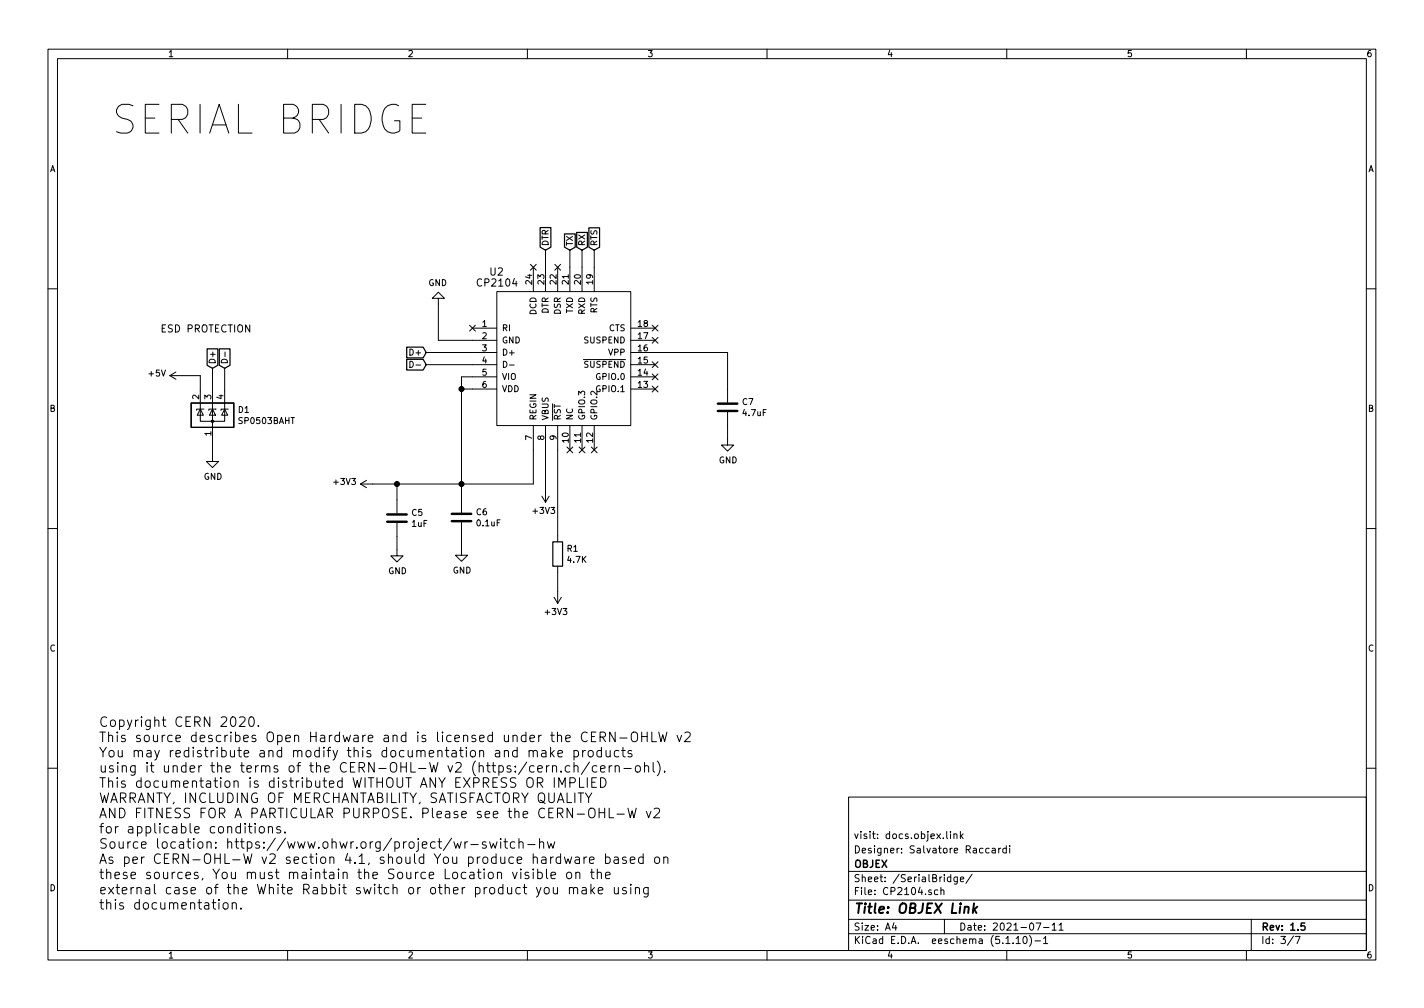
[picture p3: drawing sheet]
<svg xmlns="http://www.w3.org/2000/svg" width="297mm" height="210mm" viewBox="0 0 297 210" stroke-linecap="round" stroke-linejoin="round" font-family="sans-serif">
<g fill="none" stroke="#000" stroke-width=".21">
<path d="M10 10.3h277v189.9h-277zM12 12.2h273v186.1h-273zM60 10.3v1.9M110 10.3v1.9M160 10.3v1.9M210 10.3v1.9M260 10.3v1.9M110.6 55.1l1.3 1.3M111.3 55.7v5.1M111.9 55.1l-1.3 1.3M113.8 52.2v8.6M115.7 55.1l1.2 1.3"/>
<path d="M116.3 55.7v5.1M116.9 55.1l-1.2 1.3M118.9 52.2v8.6M121.4 52.2v8.6M124 52.2v8.6M10 60.2h2M35.4 78.4l1.3 .7M35.4 78.4h6.4v6.9M36.7 77.6l-1.3 .8M44.3 76.8v19.5h1.3l-1.3 1.2-1.2-1.2h1.2M46.3 75.1a.66 .66 0 0 1 .8-.1 .66 .66 0 0 1 .3 .7h-1.2zM46.9 76.8v8.5"/>
<path d="M46.9 73.4v1M85.5 75.4a.64 .64 0 0 1 .7 .6 .64 .64 0 0 1-.7 .6zM86.8 76.1h.9M88.9 73.5h14.7M88.9 76.1h14.7M91.4 62.2h1.3l-1.3-1.2-1.2 1.2h1.2v8.8h12.2M97.9 67.8l1.3 1.3M98.6 68.4h5M99.2 67.8l-1.3 1.3M103.6 60.8h28v28h-28zM103.6 78.6h-7.3v28.3M105 75.4a.64 .64 0 0 1 .7 .6 .64 .64 0 0 1-.7 .6z"/>
<path d="M106.3 76.1h1M131.6 68.4h5.1M131.6 71h5.1M131.6 73.5h20.2v10.4M131.6 76.1h5.1M131.6 78.6h5.1M136 67.8l1.3 1.3M136 70.4l1.3 1.2M136 75.5l1.3 1.2M136 78l1.3 1.2M137.3 67.8l-1.3 1.3M137.3 70.4l-1.3 1.2"/>
<path d="M137.3 75.5l-1.3 1.2M137.3 78l-1.3 1.2M285 60.2h2M41.8 85.3v2.6h5.1v-2.6M41.8 85.3l.6 1.3h-1.3zM42.5 85.3h-1.5v.3M44.3 85.3l.7 1.3h-1.3zM45.1 85.3h-1.5v.3M46.9 85.3l.6 1.3h-1.3zM47.6 85.3h-1.5v.3M96.3 81.1h7.3M111.3 88.8v12.2h-36.1"/>
<path d="M113.8 88.8v16M116.3 88.8v24.2M118.3 93.2l1.2 1.3M118.9 88.8v5M119.5 93.2l-1.2 1.3M120.8 93.2l1.2 1.3M121.4 88.8v5M122 93.2l-1.2 1.3M123.3 93.2l1.3 1.3M124 88.8v5M124.6 93.2l-1.3 1.3M131.6 81.1h5.1"/>
<path d="M136 80.5l1.3 1.3M137.3 80.5l-1.3 1.3M151.8 86v6.8h1.2l-1.2 1.3-1.3-1.3h1.3M10 110.3h2M75.2 101l1.3 .7M76.5 100.2l-1.3 .8M82.8 109.1v6.8h1.3l-1.3 1.3-1.3-1.3h1.3M82.8 101v6.1M96.3 109v6.8h1.2l-1.2 1.3-1.3-1.3h1.3M113 103.5l.8 1.3M114.6 103.5l-.8 1.3M116.3 118.1v7.8"/>
<path d="M285 110.3h2M115.6 124.6l.7 1.3M117.1 124.6l-.8 1.3M50 149.7l.7-.2 .3 .2 .1 .4-.1 .3-1.1 1.1h1.2M52.1 149.7l.2-.2a1.07 1.07 0 0 1 .5 1.8 .48 .48 0 0 1-.5 .2 .48 .48 0 0 1-.3-.4l-.1-.8zM53.9 151.3v.2M110.4 156.7a.49 .49 0 0 1 .8 .1v1.1M110.4 156.5v1.4M111.2 156.8l.1-.2a.48 .48 0 0 1 .8 .2v1.1M113 156.6h.8l.1 1.3M113.9 157l-.7 .1a.39 .39 0 0 0-.3 .4 .39 .39 0 0 0 .3 .4l.7-.1M114 159.7v1.4"/>
<path d="M114.6 159.7l-.4 .1-.2 .3M114.9 155.9v2M115 157.1l.6 .8M115.2 159.9a.49 .49 0 0 1 .9 .1v1.1M115.2 159.7v1.4M115.6 156.5l-.7 .8M116.4 157.2l.9-.2-.1-.4-.5-.1-.3 .3 .1 1h.7M118.9 159.8l-.6-.1-.4 .4v.6l.2 .3h.8M119.7 156.6l.6-.1 .4 .4v.6l-.2 .3h-.8M119.7 159.9a.47 .47 0 0 1 .9 .1v1.1M119.7 156.5v2M119.7 159v2.1"/>
<path d="M121.5 156.5v1.4M122.1 156.5l-.4 .1-.2 .3M122.8 156.7a.55 .55 0 0 1 .5-.2 .55 .55 0 0 1 .4 .4l-.1 .8a.55 .55 0 0 1-.5 .2 .55 .55 0 0 1-.4-.4zM123 158.9l-1.7 2.6M123.4 153.6h.6M124.3 152.7h-.9v2h.9M124.5 159.8l-.6-.1-.4 .4v.6l.2 .3h.8M125.2 153.7h.7a.54 .54 0 0 0 .4-.5 .54 .54 0 0 0-.4-.5h-.7v2M125.5 156.6l-.6-.1-.4 .4v.6l.2 .3h.8M125.5 155.9v2M125.7 153.7l.6 1M126.4 156.5l.1 1.3a.53 .53 0 0 0 .8-.1"/>
<path d="M127.1 159.7v1.4M127.3 156.5v1.4M127.7 159.7l-.4 .1-.2 .3M128.3 152.7v2l-1.1-2v2M128.3 159.9a.52 .52 0 0 1 .8-.1l.1 1.3M128.3 159.7v1.4M129.1 156.6l-.6-.1-.4 .4v.6l.2 .3h.8M129.3 153.9h1.5M129.7 156.5h.7M129.9 155.9v1.7l.1 .2 .4 .1M131.8 153a.66 .66 0 0 1 .7-.3 .66 .66 0 0 1 .5 .7v.6a.66 .66 0 0 1-.3 .6 .66 .66 0 0 1-.7 0 1.58 1.58 0 0 1-.2-1.6zM131.8 156.6a.5 .5 0 0 0-.8 .2l.1 .3 .5 .1 .3 .3-.3 .4-.6-.1"/>
<path d="M132.6 159.9a.55 .55 0 0 1 .6-.2 .55 .55 0 0 1 .4 .4v.6a.54 .54 0 0 1-.5 .4 .54 .54 0 0 1-.6-.4zM133.9 153.6h1.1M133.9 152.7v2M134.4 159.9a.49 .49 0 0 1 .9 .1v1.1M134.4 159v2.1M135 152.7v2M136 152.7v2h.9M136.2 159v1.8l.4 .3M137.1 158.7a2.29 2.29 0 0 1 0 3.1M137.4 152.7l.5 2 .4-1.4 .3 1.4 .5-2M141.2 153.4l.5 1.3 .5-1.3M142.8 152.9l.3-.2h.5l.3 .2 .1 .4-.1 .3-1.2 1.1h1.3"/>
<path d="M10 160.2h2M51.8 172.4h.8M52.1 171.7v1.8l.1 .2 .4 .1M53.2 171.7v.2M53.2 172.4v1.4M54.3 172.5a.55 .55 0 0 1 .8 .3l-.1 .8a.55 .55 0 0 1-.5 .2 .55 .55 0 0 1-.4-.4v-.6zM56 172.6a.5 .5 0 0 1 .8 .1v1.1M56 172.4v1.4M58.5 172.5l-.5-.1-.3 .3 .1 .3 .7 .2v.5h-.8M59.4 173.6v.2M94.7 175.6l.4 1.3 .4-.9 .3 .9 .4-1.3M97 175.6v1.3"/>
<path d="M97.6 175.6l-.4 .1-.2 .3M98.2 176.2h1.5M101.4 175.7l-.5-.1-.3 .3 .1 .3 .7 .1v.5h-.8M102.1 175.6l.4 1.3 .4-.9 .4 .9 .4-1.3M104.4 174.9v.2M104.4 175.6v1.3M105.1 175.6h.8M105.4 174.9v1.7l.1 .2 .4 .1M107.4 175.7l-.6-.1-.3 .4v.5l.1 .3h.8M108.3 175.8a.52 .52 0 0 1 .7-.1l.1 1.2M108.3 174.9v2M110.1 176.2h1.5"/>
<path d="M112.2 160.4l.9-.2-.1-.4-.5-.1-.3 .3 .1 1h.7M112.5 175.8a.5 .5 0 0 1 .9 .1v1M112.5 174.9v2M114.2 175.6l.4 1.3 .3-.9 .4 .9 .4-1.3M115.6 162.2v2M116.6 164.2v-2l.6 1.4 .7-1.4v2M117 160.9v.2M117.7 178.8l.4 1.3 .4-1 .4 1 .4-1.3M118.9 163.3h.7a.54 .54 0 0 0 .4-.6 .54 .54 0 0 0-.4-.5h-.7v2M120 178.9h.8l.1 1.2M120.9 162.2v2h.9M120.9 179.2l-.7 .1a.39 .39 0 0 0-.3 .4 .39 .39 0 0 0 .3 .4l.7-.1"/>
<path d="M121.8 178.8v1.3M122.1 165.4l.7 1 .6-1M122.4 178.8l-.4 .1-.2 .2M122.5 162.2v2M122.8 166.4v1M123 179.4l.9-.2-.1-.3-.5-.1-.3 .2 .1 1h.7M123.4 163.2h.7M124.4 162.2h-1v2h1M125 168.6v2M125 169.5h1.1M125.3 160.4l.9-.2-.1-.4-.5-.1-.3 .3 .1 1h.7M125.3 162.2a1.01 1.01 0 0 1 1.1 1 1.01 1.01 0 0 1-1.1 1z"/>
<path d="M126.1 168.6v2M126.3 178.9l.6-.1 .4 .3v.6l-.2 .3h-.8M126.3 178.1v2M127.1 168.6v2h.9M128.1 178.9h.8l.1 1.2M128.7 169.8h1.5M129 179.2l-.7 .1a.39 .39 0 0 0-.3 .4 .39 .39 0 0 0 .3 .4l.7-.1M130.1 160.3h1.6M130.6 178.9a.48 .48 0 0 0-.8 .1l.1 .3 .5 .1 .3 .3-.3 .4-.6-.1M131 168.6l.5 2 .4-1.5 .3 1.5 .5-2M131.5 179.4l.9-.2-.1-.3-.5-.1-.3 .2 .1 1h.7M134.2 178.9l-.6-.1-.4 .3v.6l.2 .3h.8"/>
<path d="M134.2 178.1v2M134.8 169.2l.5 1.4 .5-1.4M136.4 168.8l.3-.2h.5l.3 .2 .1 .3-.1 .3-1.2 1.2h1.3M136.6 179a.55 .55 0 0 1 .6-.3 .55 .55 0 0 1 .4 .4v.6a.54 .54 0 0 1-.5 .4 .54 .54 0 0 1-.5-.4zM138.5 179a.49 .49 0 0 1 .8 0v1.1M138.5 178.8v1.3M138.6 160.9v.2M177 166.3h108v32h-108zM197.5 173.4v1.3l.2 .2M198.3 173.4v.2M198.3 173.9v1M199 174.1l.2-.2 .3 .1 .1 .9"/>
<path d="M199 173.9v1M200.3 173.4v1.5M200.5 174.4l.4 .5M200.9 173.9l-.6 .6M206.3 177l-.4-.1-.3 .3 .1 .6 .2 .1 .4-.1M207 177h.5l.1 .9M207.6 177.3l-.5 .1-.2 .2 .2 .3 .5-.1M208.3 176.9v1M208.8 176.9l-.5 .3M209.9 177l-.4-.1-.3 .3v.6l.3 .1 .4-.1M209.9 176.4v1.5M210.6 176.4v.2"/>
<path d="M210.6 176.9v1M285 160.2h2M45.7 188.3v1.3M46.6 188.5a.53 .53 0 0 1 .6-.2 .53 .53 0 0 1 .4 .4v.5a.54 .54 0 0 1-.5 .4 .54 .54 0 0 1-.6-.4zM48.4 188.5a.52 .52 0 0 1 .8-.1l.1 1.2M48.4 188.3v1.3M50.3 189.4v.2M60 198.3v1.9M106.9 181.9l.5 1.4 .5-1.4M108.6 181.9v1.4M110 198.3v1.9M110.3 182l-.5-.1-.3 .3 .1 .3 .7 .2v.5h-.8"/>
<path d="M111.2 181.9v1.4M111.9 185.1l.5 1.4M112.2 182l.6-.1 .3 .4v.6l-.2 .3h-.7M112.2 181.3v2M112.9 185.1l-.7 1.8-.3 .2M113.6 185.3a.53 .53 0 0 1 .5-.2 .53 .53 0 0 1 .5 .4v.6a.54 .54 0 0 1-.6 .4 .54 .54 0 0 1-.5-.4zM114 181.3v1.7l.3 .3M114.9 182.6l1-.2-.1-.4-.6-.1-.3 .3 .1 1h.8M115.4 185.1l.1 1.3a.52 .52 0 0 0 .8-.1M116.3 185.1v1.4M118.3 182.1a.55 .55 0 0 1 .5-.2 .55 .55 0 0 1 .5 .4l-.1 .8a.55 .55 0 0 1-.6 .2 .55 .55 0 0 1-.4-.4zM118.8 185.3a.52 .52 0 0 1 .7-.1l.1 1.3"/>
<path d="M118.8 185.1v1.4M119.6 185.4l.1-.2a.48 .48 0 0 1 .8 .2v1.1M120.1 182.1a.47 .47 0 0 1 .9 .1v1.1M120.1 181.9v1.4M121.4 185.2h.8l.1 1.3M122.3 185.6l-.7 .1a.39 .39 0 0 0-.3 .4 .39 .39 0 0 0 .3 .4l.7-.1M123.2 181.9h.7M123.3 184.4v2.1M123.4 181.3v1.7l.1 .2 .4 .1M123.4 185.7l.6 .8M124 185.1l-.7 .8M124.6 182.1a.5 .5 0 0 1 .9 .1v1.1"/>
<path d="M124.6 181.3v2M124.8 185.8l1-.2-.1-.4-.6-.1-.3 .3 .1 1h.8M126.3 182.6l1-.2-.1-.4-.6-.1-.3 .3 .1 1h.8M128.1 185.1l.1 1.3a.52 .52 0 0 0 .8-.1M129 185.1v1.4M130.6 185.2a.48 .48 0 0 0-.8 .2l.1 .3 .5 .1 .3 .3-.3 .4-.6-.1M131.6 184.4v.2M131.6 185.1v1.4M132.5 185.3a.49 .49 0 0 1 .9 .1v1.1M132.5 185.1v1.4M135.2 185.1v1.6l-.4 .4-.5-.1M135.2 185.2l-.6-.1-.4 .4v.6l.2 .3h.8"/>
<path d="M160 198.3v1.9M177 194.8h108M177 191.8h108M177 187.8h108M177 181.8h108M186.5 192.5l-.4 1h1M186.8 193v1M195.6 185.7l-.4-.1-.3 .3 .1 .6 .2 .1 .4-.1M196.3 185.7l.2-.1 .3 .1 .1 .9M196.3 185.1v1.5M197 191.8v3M198.3 183l-.4-.1-.3 .3 .1 .6 .2 .1 .4-.1"/>
<path d="M198.3 182.4v1.5M199.7 182.9v1.2l-.3 .3-.3-.1M199.7 183l-.4-.1-.3 .3 .1 .6h.6M200.3 183.4l.7-.1v-.3l-.4-.1-.3 .2 .1 .7h.6M202.8 182.3l-1.3 2M210 198.3v1.9M211.3 196.7v.1M212 195.8l.4-.5v1.5M212 196.8h.8M213.5 195.5l.2-.2a.8 .8 0 0 1 .6 .8 .8 .8 0 0 1-.6 .7l-.3-.5zM214.8 195.1a1.79 1.79 0 0 1 0 2.3M215.9 196.3h1.1"/>
<path d="M216.1 192.5h1l-.6 1.5M217.7 195.8l.4-.5v1.5M217.7 193.5h1.1M217.7 196.8h.8M219.5 193l.4-.5v1.5M219.5 194h.8M220.9 193l.4-.5v1.5M220.9 194h.9M260 198.3v1.9M261 191.8v6.5M269.8 195.2l-1.2 2M270.2 195.3h1l-.6 1.5"/>
</g>
<path d="M272.2 192.5h-.8v.7h.7l.1 .2v.5l-.2 .1-.6-.1" fill="none" stroke="#000" stroke-width=".3"/>
<path d="M203.2 188.4l-.3 2M203.2 189.7l.5 .7M203.9 189.1l-.9 .8" fill="none" stroke="#000" stroke-width=".41"/>
<path d="M149.7 85.7h4.1M149.7 84.2h4.1M80.8 108.8h4M80.8 107.3h4M94.2 108.7h4.1M94.2 107.2h4.1" fill="none" stroke="#000" stroke-width=".51"/>
<path d="M112.7 47.5h2.2v4.1l-1.1 .6-1.1-.6zM117.8 48.8h2.2v2.8l-1.1 .6-1.1-.6zM120.3 48.5h2.2v3.1l-1.1 .6-1.1-.6zM122.8 47.5h2.3v4.1l-1.1 .6-1.2-.6zM43.2 72.8h2.2v3.4l-1.1 .6-1.1-.6zM45.7 72.8h2.3v3.4l-1.1 .6-1.2-.6zM84.8 72.4h3.5l.6 1.1-.6 1.1h-3.5zM84.8 74.9h3.5l.6 1.2-.6 1.1h-3.5zM39.9 84.1h8.9v5h-8.9zM115.3 113h2v5.1h-2z" fill="none" stroke="#000" stroke-width=".25"/>
<circle cx="44.3" cy="87.9" r=".25" fill="#000" stroke="#000" stroke-width=".21"/>
<g fill="#000" stroke="#000" stroke-width=".25">
<circle cx="96.3" cy="81.1" r=".51"/>
<circle cx="82.8" cy="101" r=".51"/>
<circle cx="96.3" cy="101" r=".51"/>
</g>
<text font-size="8.3" x="23.1" y="28.1">SERIAL BRIDGE</text>
<g font-size="2.8">
<text x="20.6" y="151.6">Copyright CERN 2020.</text>
<text x="20.6" y="154.8">This source describes Open Hardware and is licensed under the CERN-OHLW v2</text>
<text x="20.6" y="158">You may redistribute and modify this documentation and make products</text>
<text x="20.6" y="161.2">using it under the terms of the CERN-OHL-W v2 (https:/cern.ch/cern-ohl).</text>
<text x="20.6" y="164.3">This documentation is distributed WITHOUT ANY EXPRESS OR IMPLIED</text>
<text x="20.6" y="167.5">WARRANTY, INCLUDING OF MERCHANTABILITY, SATISFACTORY QUALITY</text>
<text x="20.6" y="170.7">AND FITNESS FOR A PARTICULAR PURPOSE. Please see the CERN-OHL-W v2</text>
<text x="20.6" y="173.9">for applicable conditions.</text>
<text x="20.6" y="177">Source location: https://www.ohwr.org/project/wr-switch-hw</text>
<text x="20.6" y="180.2">As per CERN-OHL-W v2 section 4.1, should You produce hardware based on</text>
<text x="20.6" y="183.4">these sources, You must maintain the Source Location visible on the</text>
<text x="20.6" y="186.6">external case of the White Rabbit switch or other product you make using</text>
<text x="20.6" y="189.7">this documentation.</text>
<text x="178" y="190.5">Title: OBJEX Link</text>
</g>
<g font-size="2.1">
<text x="99.8" y="59.8">CP2104</text>
<text x="102.2" y="57.5">U2</text>
<text x="33.4" y="69.3">ESD PROTECTION</text>
<text x="178" y="178">Designer: Salvatore Raccardi</text>
<text x="178" y="175">visit: docs.objex.link</text>
<text x="178" y="184">Sheet: /SerialBridge/</text>
<text x="178" y="181">OBJEX</text>
<text x="178" y="186.7">File: CP2104.sch</text>
<text x="178" y="196.9">KiCad E.D.A. eeschema (5.1.10)-1</text>
<text x="178" y="194.1">Size: A4</text>
<text x="200" y="194.1">Date: 2021-07-11</text>
<text x="263" y="194.1">Rev: 1.5</text>
<text x="263" y="196.9">Id: 3/7</text>
</g>
<g font-size="1.8">
<text x="35" y="11.9">1</text>
<text x="85" y="11.9">2</text>
<text x="135" y="11.9">3</text>
<text x="185" y="11.9">4</text>
<text x="235" y="11.9">5</text>
<text x="285" y="11.9">6</text>
<text x="10.4" y="35.9">A</text>
<text x="285.4" y="35.9">A</text>
<text x="114.4" y="51.4" transform="rotate(-90 114.4 51.4)">DTR</text>
<text x="119.5" y="51.4" transform="rotate(-90 119.5 51.4)">TX</text>
<text x="122" y="51.4" transform="rotate(-90 122 51.4)">RX</text>
<text x="124.6" y="51.4" transform="rotate(-90 124.6 51.4)">RTS</text>
<text x="89.4" y="59.7">GND</text>
<text x="111" y="59.3" transform="rotate(-90 111 59.3)">24</text>
<text x="113.5" y="59.3" transform="rotate(-90 113.5 59.3)">23</text>
<text x="116.1" y="59.3" transform="rotate(-90 116.1 59.3)">22</text>
<text x="118.6" y="59.3" transform="rotate(-90 118.6 59.3)">21</text>
<text x="121.2" y="59.3" transform="rotate(-90 121.2 59.3)">20</text>
<text x="123.7" y="59.3" transform="rotate(-90 123.7 59.3)">19</text>
<text x="111.9" y="65.7" transform="rotate(-90 111.9 65.7)">DCD</text>
<text x="114.4" y="65.5" transform="rotate(-90 114.4 65.5)">DTR</text>
<text x="117" y="65.6" transform="rotate(-90 117 65.6)">DSR</text>
<text x="119.5" y="65.4" transform="rotate(-90 119.5 65.4)">TXD</text>
<text x="122" y="65.6" transform="rotate(-90 122 65.6)">RXD</text>
<text x="124.6" y="65.4" transform="rotate(-90 124.6 65.4)">RTS</text>
<text x="100.6" y="68.2">1</text>
<text x="100.6" y="70.7">2</text>
<text x="104.6" y="69.1">RI</text>
<text x="104.6" y="71.6">GND</text>
<text x="122" y="71.6">SUSPEND</text>
<text x="127" y="69.1">CTS</text>
<text x="133.1" y="70.7">17</text>
<text x="133.1" y="68.2">18</text>
<text x="45" y="76" transform="rotate(-90 45 76)">D+</text>
<text x="85.8" y="74.2">D+</text>
<text x="100.6" y="73.3">3</text>
<text x="100.6" y="75.8">4</text>
<text x="104.6" y="74.2">D+</text>
<text x="122" y="76.7">SUSPEND</text>
<text x="127" y="74.2">VPP</text>
<text x="133.1" y="75.8">15</text>
<text x="133.1" y="73.3">16</text>
<text x="31.1" y="78.5">+5V</text>
<text x="41.5" y="83.3" transform="rotate(-90 41.5 83.3)">2</text>
<text x="44.1" y="83.3" transform="rotate(-90 44.1 83.3)">3</text>
<text x="46.6" y="83.3" transform="rotate(-90 46.6 83.3)">4</text>
<text x="100.6" y="78.4">5</text>
<text x="100.6" y="80.9">6</text>
<text x="104.6" y="79.2">VIO</text>
<text x="104.6" y="81.8">VDD</text>
<text x="124.7" y="81.8">GPIO.1</text>
<text x="124.7" y="79.2">GPIO.0</text>
<text x="133.1" y="80.9">13</text>
<text x="133.1" y="78.4">14</text>
<text x="10.4" y="85.9">B</text>
<text x="49.7" y="86.1">D1</text>
<text x="50" y="88.4">SP0503BAHT</text>
<text x="111.9" y="87.8" transform="rotate(-90 111.9 87.8)">REGIN</text>
<text x="114.4" y="87.8" transform="rotate(-90 114.4 87.8)">VBUS</text>
<text x="117" y="87.8" transform="rotate(-90 117 87.8)">RST</text>
<text x="119.5" y="87.8" transform="rotate(-90 119.5 87.8)">NC</text>
<text x="122" y="87.8" transform="rotate(-90 122 87.8)">GPIO.3</text>
<text x="124.6" y="87.8" transform="rotate(-90 124.6 87.8)">GPIO.2</text>
<text x="154.9" y="84.5">C7</text>
<text x="155.1" y="86.8">4.7uF</text>
<text x="285.4" y="85.9">B</text>
<text x="44.1" y="90.9" transform="rotate(-90 44.1 90.9)">1</text>
<text x="111" y="91.8" transform="rotate(-90 111 91.8)">7</text>
<text x="113.5" y="91.8" transform="rotate(-90 113.5 91.8)">8</text>
<text x="116.1" y="91.8" transform="rotate(-90 116.1 91.8)">9</text>
<text x="118.6" y="92.3" transform="rotate(-90 118.6 92.3)">10</text>
<text x="121.2" y="92.3" transform="rotate(-90 121.2 92.3)">11</text>
<text x="123.7" y="92.3" transform="rotate(-90 123.7 92.3)">12</text>
<text x="42.5" y="100.1">GND</text>
<text x="69.8" y="101.1">+3V3</text>
<text x="149.9" y="96.6">GND</text>
<text x="85.9" y="107.6">C5</text>
<text x="99.4" y="107.5">C6</text>
<text x="111.3" y="107.2">+3V3</text>
<text x="86" y="109.9">1uF</text>
<text x="99.6" y="109.8">0.1uF</text>
<text x="81" y="119.8">GND</text>
<text x="94.4" y="119.6">GND</text>
<text x="118.3" y="115.1">R1</text>
<text x="118.5" y="117.4">4.7K</text>
<text x="113.9" y="128.3">+3V3</text>
<text x="10.4" y="135.9">C</text>
<text x="285.4" y="135.9">C</text>
<text x="10.4" y="185.9">D</text>
<text x="285.4" y="185.9">D</text>
<text x="35" y="199.9">1</text>
<text x="85" y="199.9">2</text>
<text x="135" y="199.9">3</text>
<text x="185" y="199.9">4</text>
<text x="235" y="199.9">5</text>
<text x="285" y="199.9">6</text>
</g>
</svg>
